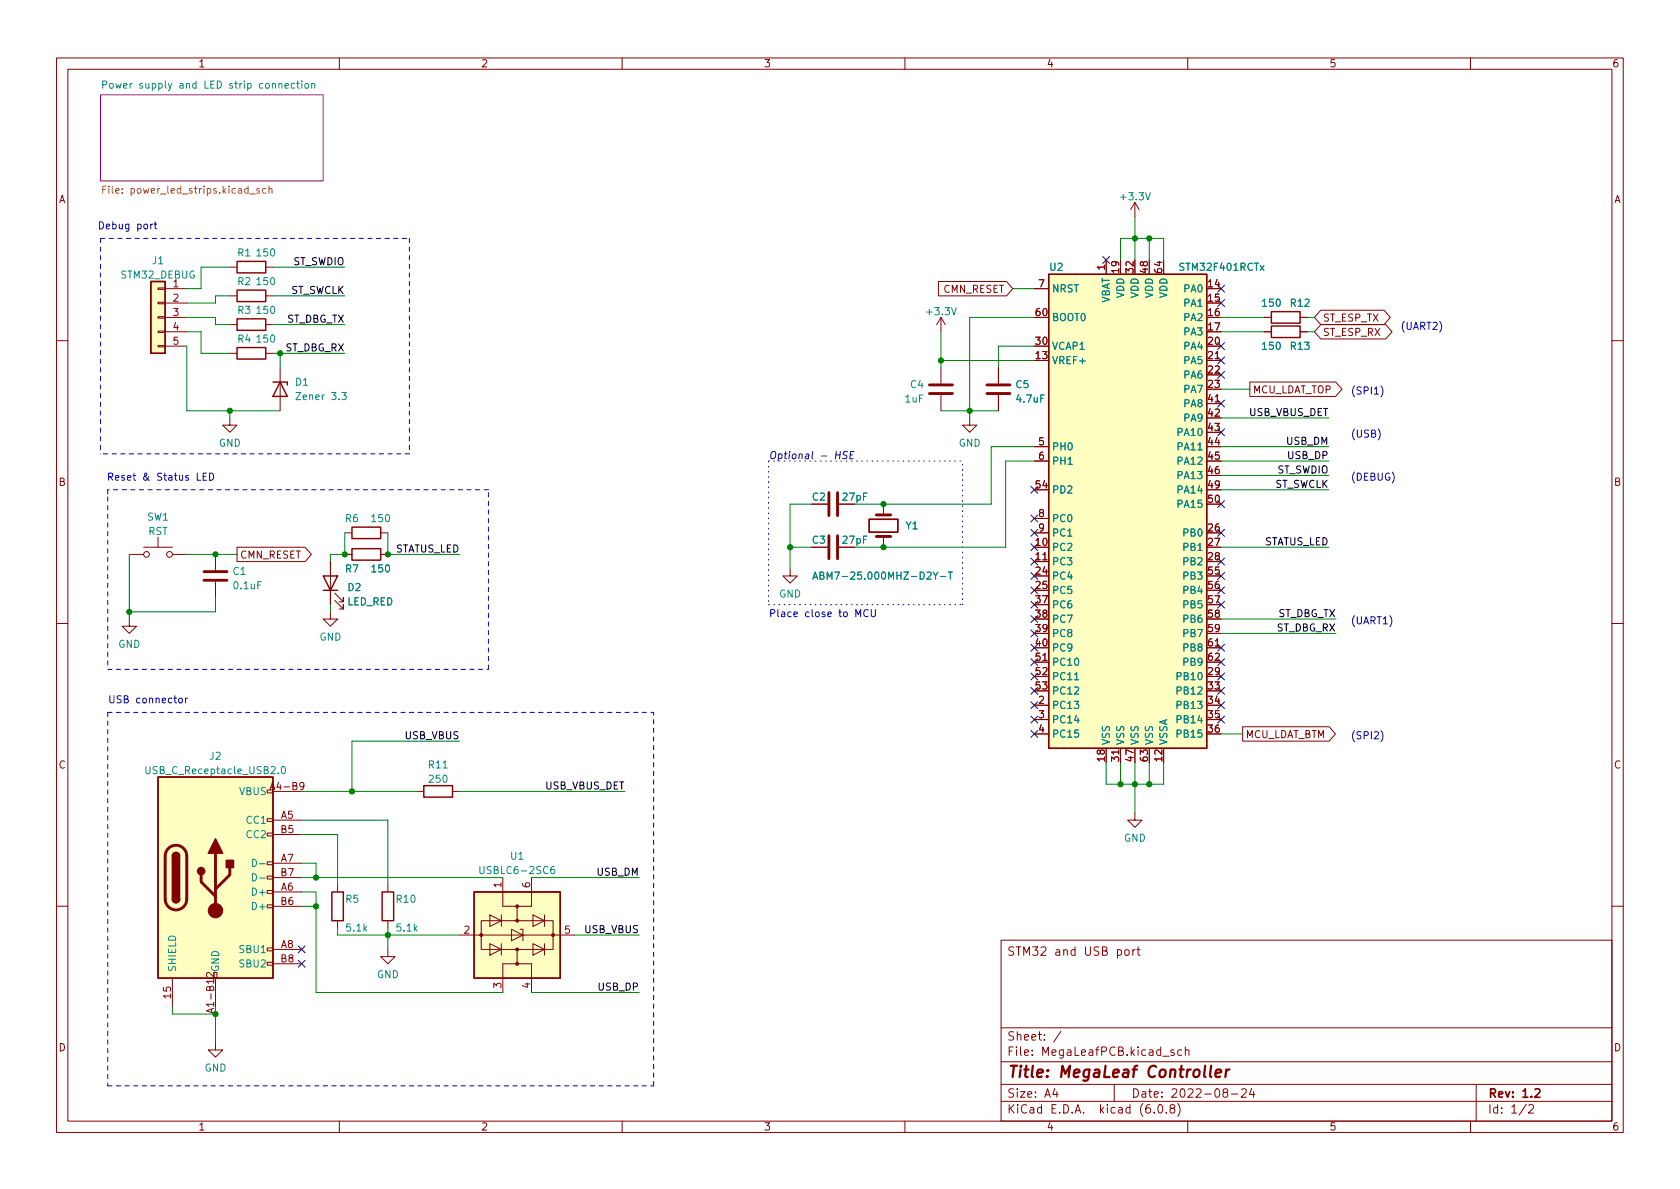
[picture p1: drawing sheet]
<svg xmlns="http://www.w3.org/2000/svg" width="297mm" height="210mm" viewBox="0 0 297 210" stroke-linecap="round" stroke-linejoin="round" font-family="sans-serif">
<g fill="none" stroke="#840000" stroke-width=".18">
<path d="M10 10.2h277v190.1h-277zM12 12.2h273v186.1h-273zM60 10.2v2M110 10.2v2M160 10.2v2M210 10.2v2M260 10.2v2M200.7 35.8l-.8 1.3M200.7 35.8v2.5M200.7 35.8l.7 1.3M27.9 58.5h1.3v.3h-1.3zM27.9 56h1.3v.3h-1.3z"/>
<path d="M27.9 53.5h1.3v.2h-1.3zM27.9 50.9h1.3v.3h-1.3zM29.2 56.1h3.8M29.2 51h3.8M29.2 58.7h3.8M29.2 53.6h3.8M40.6 52.3h1.3M40.6 47.2h1.3M40.6 57.4h1.3M47 52.3h1.3M47 47.2h1.3M47 57.4h1.3"/>
<path d="M165.9 49.8h12.1l1.1 1.2-1.1 1.3h-12.1zM166.4 56.1l-.8 1.3M166.4 56.1v2.6M166.4 56.1l.7 1.3M182.9 51h2.5M195.6 46v2.5M223.5 56.1h1.3M223.5 58.7h1.3M229.9 56.1h1.2M229.9 58.7h1.2M233.5 54.9h11.2l1.1 1.2-1.1 1.3h-11.2l-1.1-1.3zM233.5 57.4h11.5l1.1 1.3-1.1 1.2h-11.5l-1.1-1.2z"/>
<path d="M10 60.2h2M27.9 61.1h1.3v.2h-1.3zM29.2 61.2h3.8M40.6 73.9v1.3h1.3l-1.3 1.2-1.2-1.2h1.2M40.6 62.5h1.3M47 62.5h1.3M49.5 65v7.6M166.4 65v2.8M166.4 69.8v2.8M171.4 73.9v1.3h1.3l-1.3 1.2-1.2-1.2h1.2M176.5 65v2.8M176.5 69.8v2.8"/>
<path d="M182.9 79h2.5M213.4 63.7h2.5M213.4 71.4h2.5M221 67.6h15.2l1.1 1.2-1.1 1.3h-15.2zM285 60.2h2M22.9 98h2.5M25.4 96.8h5.1M27.9 95v1.8M30.5 98h2.5M38.1 98v2.8M41.9 96.8h12l1.2 1.2-1.2 1.3h-12zM58.4 99.3v7.6"/>
<path d="M61 94.2h1.2M61 98h1.2M67.3 94.2h1.3M67.3 98h1.3M148.3 89.1h2.8M148.3 96.8h2.8M156.2 89.1v2M156.2 94.9v1.9M182.9 99.3h2.5M182.9 81.5h2.5M182.9 91.7h2.5M182.9 94.2h2.5"/>
<path d="M10 110.2h2M22.9 109.5v1.2h1.2l-1.2 1.3-1.3-1.3h1.3M38.1 102.9v2.8M58.4 108.2v1.3h1.3l-1.3 1.2-1.3-1.2h1.3M59.2 106.2l1.5 1.5v-.8v.8h-.8M59.2 104.9l1.5 1.5v-.7v.7h-.8M139.7 100.6v1.2h1.3l-1.3 1.3-1.3-1.3h1.3M182.9 117.1h2.5M213.4 114.5h2.5M285 110.2h2M47.2 139.7h1.1v.5h-1.1zM48.3 139.9h5"/>
<path d="M53.7 138.9l-.2 .3h-.3l-.2-.3 .1-.5h.4l.2 .1a.84 .84 0 0 1-.3 1.1h-.3M73.7 139.9h1.2M80 139.9h1.3M182.9 124.7h2.5M182.9 127.2h2.5M182.9 129.8h2.5M198.1 132.3v2.6M219.7 128.5h15.3l1.1 1.3-1.1 1.3h-15.3zM47.2 157.5h1.1v.5h-1.1zM47.2 154.9h1.1v.5h-1.1zM47.2 152.4h1.1v.5h-1.1zM47.2 147.3h1.1v.5h-1.1z"/>
<path d="M47.2 144.8h1.1v.5h-1.1zM48.3 145h5M48.3 157.7h5M48.3 152.6h5M48.3 147.6h5M48.3 155.2h5M59.7 156.5v1.2M68.6 156.5v1.2M88.9 155.2v5.1h2.5M94 155.2v5.1h-2.6v2.5M200.7 143.8v1.2h1.2l-1.2 1.3-1.3-1.3h1.3M10 160.2h2"/>
<path d="M30.5 173v5M37.8 178.3l-1.3 .4 1.3 .5M37.8 172v.8l-.9-.8-.4 .2 .1 .5M37.8 172h.6v1h-.6zM38.1 173v5M47.2 170.2h1.1v.5h-1.1zM47.2 167.6h1.1v.5h-1.1zM47.2 160h1.1v.5h-1.1zM48.3 167.9h5M48.3 160.3h5M48.3 170.4h5M59.7 162.8v1.3"/>
<path d="M68.6 167.9v1.3h1.2l-1.2 1.2-1.3-1.2h1.3M68.6 162.8v1.3M81.3 165.3h20.3M85.1 162.8h12.7v5.1h-12.7zM86.6 161.8l2 1-2 1zM86.6 166.9l2 1-2 1zM88.6 161.8v2M88.6 166.9v2M90.4 164.3l2.1 1-2.1 1.1zM91.4 167.9v2.5h2.6v5.1M91.4 170.4h-2.5v5.1M91.9 164.3h.6v2.1"/>
<path d="M94.2 161.8l2.1 1-2.1 1zM94.2 166.9l2.1 1-2.1 1zM96.3 161.8v2M96.3 166.9v2M177 166.3h108v32h-108zM199 168l.4-.1 .2 .3v.4l-.2 .3h-.4l-.1-.3v-.4zM200.3 167.9v1M200.7 167.9l-.3 .1-.1 .2M201 167.9h.6M201.2 167.4v1.3l.4 .2M285 160.2h2M38.1 184.4v1.3h1.3l-1.3 1.2-1.3-1.2h1.3"/>
<path d="M60 198.3v2M110 198.3v2M160 198.3v2M177 194.8h108M177 191.8h108M177 187.8h108M177 181.8h108M186.5 192.5l-.4 1h1M186.9 193v1M187.6 182.4l-1.3 1.9M197 191.8v3M204.1 196.7v.1"/>
<path d="M204.9 195.4l.2-.1a.81 .81 0 0 1 .6 .7 .81 .81 0 0 1-.3 .8h-.2a.81 .81 0 0 1-.6-.6 .81 .81 0 0 1 .3-.8zM205.6 186.8h1.1M206.2 196.7v.1M207.1 196l-.2-.3v-.2l.2-.2 .5 .1 .1 .2-.1 .2-.6 .2-.1 .3v.4l.2 .1h.5l.1-.3-.1-.4-.2-.1M207.6 185.7l-.4-.1-.2 .2 .1 .3 .5 .1v.4h-.6M208.2 195.1a1.72 1.72 0 0 1 0 2.3M208.9 185.7l-.4-.1-.3 .3v.4l.2 .3h.5M209.6 185.8l.2-.2 .3 .1 .1 .9M209.6 185.1v1.5M210 198.3v2M216.5 193.2l-.3-.3 .1-.2 .2-.2 .4 .1 .2 .2-.1 .2-.6 .2-.2 .3 .1 .4 .2 .1h.4l.2-.3-.1-.4-.2-.1M217.7 193.5h1.2"/>
<path d="M219.5 192.7l.6-.2 .2 .2 .1 .3-1 1h1M221.3 192.5l-.4 1h1M221.6 193v1M260 198.3v2M261 191.8v6.5M269.9 195.3l-1.3 1.9M270.3 195.5l.6-.2 .2 .2 .1 .3-1 1h1"/>
<circle cx="25.9" cy="98" r=".51"/>
<circle cx="30" cy="98" r=".51"/>
</g>
<path d="M153.7 91.8h5v2.3h-5zM271.4 192.7l.6-.2 .2 .2 .1 .3-1 1h1" fill="none" stroke="#840000" stroke-width=".3"/>
<path d="M214.1 188.5l-.2 1.7 .3 .3M214.9 189.8l1-.2v-.4l-.2-.1-.6 .1-.2 1 .2 .3 .6-.1M216.8 189.1l-.1 1.4M217.4 189.1l-.4 .1-.2 .3" fill="none" stroke="#840000" stroke-width=".4"/>
<path d="M17.8 16.8h39.3v15.2h-39.3z" fill="#fff" stroke="#fff" stroke-width=".18"/>
<path d="M17.8 16.8h39.3v15.2h-39.3z" fill="none" stroke="#840084" stroke-width=".18"/>
<g fill="none" stroke="#008484" stroke-width=".18">
<path d="M18.2 15l.6-.1 .1-.1-.1-.4-.6-.1v1.3M19.4 14.9l.2-.1 .4 .1v.5l-.1 .1-.3 .1-.2-.1zM52.1 14.8h-.4l-.2 .2 .1 .5h.5M52.5 14.8h.4M52.6 14.3v1.1l.3 .2M53.4 14.3v.1M53.4 14.8v.8M54 14.9l.1-.1 .4 .1 .1 .5-.2 .1-.3 .1-.1-.1zM55.1 14.9l.2-.1h.3l.1 .8M55.1 14.8v.8M52.3 69.4h.9l-.9 1.3h.9M60.4 69.4h.8l-.4 .5 .4 .1v.6l-.2 .1-.6-.1"/>
<path d="M143.7 102.4l.4-1.2 .5 1.2M143.8 102.1h.6M145 101.8l.5-.1 .1-.2v-.2l-.6-.1v1.2h.5l.1-.1 .1-.3-.3-.2M166.3 101.9h.9M167.7 101.2h.7M168 101.2v1.2M25.8 135.5v1.1l.2 .2h.3l.2-.2v-1.1M49.9 135.6l.1-.1a.68 .68 0 0 1 .5 .7 .68 .68 0 0 1-.5 .6 .84 .84 0 0 1-.1-1.2zM190 120.2h.7M44.6 152a.64 .64 0 0 1 .8 .6 .64 .64 0 0 1-.8 .6zM44.6 154.5a.64 .64 0 0 1 .8 .6 .64 .64 0 0 1-.8 .7zM45.9 152.7h1"/>
<path d="M45.9 155.3h1M84.8 153.2v1l.3 .3h.2l.3-.3v-1M98 153.2l-.4 .1a.86 .86 0 0 0 0 1.2l.4-.1 .1-.5-.2-.2h-.3l-.2 .2"/>
</g>
<path d="M18.2 33.5h.4M18.8 32.9h-.6v1.3M45.9 33.4l-.3-.1-.2 .2v.2l.5 .1v.3h-.5M47 33.4l-.4-.1-.2 .3 .1 .5h.5M47.6 33.5l.1-.2 .3 .1 .1 .8M47.6 32.9v1.3" fill="none" stroke="#848400" stroke-width=".18"/>
<g fill="none" stroke="#840000" stroke-width=".51">
<path d="M164.3 68.1h4.1M164.3 69.6h4.1M174.5 68.1h4.1M174.5 69.6h4.1M146.6 87.1v4.1M146.6 94.7v4.1M148.1 87.1v4.1M148.1 94.7v4.1M154.9 94.9h2.6M154.9 91.1h2.6M36.1 102.6h4M36.1 101.1h4"/>
<path d="M29.8 150a1.91 1.91 0 0 1 2-.4 1.91 1.91 0 0 1 1.2 1.8v7.6a1.91 1.91 0 0 1-1.9 1.9 1.91 1.91 0 0 1-1.9-1.9v-7.8l.2-.6zM35.6 154.7v1.3l2.5 2.5M38.1 150.9v10.1M40.6 153.4v1.3l-2.5 2.5"/>
</g>
<g fill="none" stroke="#840000" stroke-width=".25">
<path d="M26.7 49.8h2.5v12.7h-2.5zM41.9 51.3h5.1v2h-5.1zM41.9 46.2h5.1v2.1h-5.1zM41.9 56.4h5.1v2h-5.1zM185.4 48.5h28v83.8h-28zM224.8 55.1h5.1v2h-5.1zM224.8 57.7h5.1v2h-5.1zM41.9 61.5h5.1v2h-5.1zM48.3 67.6h2.5v.5M49.5 67.6l1.3 2.5h-2.5zM62.2 93.2h5.1v2h-5.1zM62.2 97h5.1v2.1h-5.1z"/>
<path d="M57.1 101.8h2.6l-1.3 2.6zM57.1 104.4h2.6M27.9 137.4h20.4v35.6h-20.4zM74.9 138.9h5.1v2.1h-5.1zM30.5 159a.64 .64 0 0 0 .6 .6 .64 .64 0 0 0 .6-.6M30.5 151.4a.64 .64 0 0 1 .6-.7 .64 .64 0 0 1 .6 .7M58.7 157.7h2v5.1h-2zM67.6 157.7h2v5.1h-2zM83.8 157.7h15.3v15.3h-15.3z"/>
</g>
<g fill="#ffffc2" stroke="#ffffc2" stroke-width=".18">
<path d="M185.4 48.5h28v83.8h-28z"/>
<path d="M27.9 137.4h20.4v35.6h-20.4z"/>
<path d="M83.8 157.7h15.3v15.3h-15.3z"/>
<path d="M26.7 49.8h2.5v12.7h-2.5z"/>
</g>
<g fill="#840000" stroke="#840000" stroke-width=".25">
<path d="M30.5 159h1.2a.64 .64 0 0 1-.6 .6 .64 .64 0 0 1-.6-.6z"/>
<path d="M30.5 151.4h1.2v7.6h-1.2z"/>
<path d="M30.7 150.9a.64 .64 0 0 1 .7-.1 .64 .64 0 0 1 .3 .6h-1.2z"/>
<path d="M38.1 148.3l1.3 2.6h-2.6z"/>
<path d="M40 152.1h1.3v1.3h-1.3z"/>
<circle cx="35.6" cy="154" r=".63"/>
</g>
<g fill="#840000" stroke="#840000" stroke-width=".18">
<circle cx="38.1" cy="161" r="1.27"/>
<circle cx="91.4" cy="160.3" r=".25"/>
<circle cx="91.4" cy="162.8" r=".25"/>
<circle cx="85.1" cy="165.3" r=".25"/>
<circle cx="97.8" cy="165.3" r=".25"/>
<circle cx="91.4" cy="167.9" r=".25"/>
<circle cx="91.4" cy="170.4" r=".25"/>
</g>
<g fill="none" stroke="#0000c2" stroke-width=".18">
<path d="M17.6 39.2a.64 .64 0 0 1 .7 .6 .64 .64 0 0 1-.7 .7zM148.6 79.8l-.2 1.3M149.9 79.9l-.5-.1-.3 .3 .1 .3 .5 .2v.4l-.2 .1h-.5M151 79.8h-.6l-.2 1.3h.7M244.2 68.2a1.46 1.46 0 0 1 0 2M19.2 84.3h.6l.1-.2v-.3l-.7-.1v1.2M19.5 84.3l.4 .6M20.4 84.5l.6-.1v-.3h-.4l-.2 .2 .1 .6h.5M147.8 80.5h.7M150.3 80.5h.5M151.3 109.1v-1.3l.5 .9 .4-.9v1.3M153.5 107.9a.6 .6 0 0 0-.8 .4 .6 .6 0 0 0 .6 .8l.2-.2"/>
<path d="M154 107.8v1l.3 .3h.2l.3-.3v-1M31.6 123.6l.2-.1 .4 .1v.5l-.1 .1-.3 .1-.2-.1zM32.8 123.5v.8M33.2 123.5l-.4 .2M244.2 129.2a1.46 1.46 0 0 1 0 1.9"/>
</g>
<path d="M135.9 81.5v25.4M135.9 81.5h34.3M135.9 106.9h34.3M170.2 106.9v-25.4" fill="none" stroke="#0000c2" stroke-width=".18" stroke-dasharray=".2 .8"/>
<g fill="none" stroke="#0000c2" stroke-width=".18" stroke-dasharray=".8 .8">
<path d="M17.8 42.2h54.6M17.8 42.2v38.1M72.4 42.2v38.1M19 86.6v1.3M19 87.9v30.5M72.4 80.3h-54.6M86.4 86.6h-67.4M19 118.4h67.4M86.4 118.4v-31.8M19 126v66M19 126h96.6M19 192h96.6"/>
<path d="M115.6 192v-66"/>
</g>
<g fill="none" stroke="#008400" stroke-width=".18">
<path d="M200.7 38.3v7.7M33 58.7h2.6v3.8h5M33 56.1h5.1v1.3h2.5M40.6 47.2h-5v3.8h-2.6M40.6 52.3h-2.5v1.3h-5.1M48.3 57.4h12.7M48.3 47.2h12.7M48.3 52.3h12.7M166.4 58.7v6.3M179.1 51h3.8M182.9 56.1h-11.5v17.8M198.1 46v-3.8h7.6v3.8"/>
<path d="M203.2 42.2v3.8M215.9 58.7h7.6M215.9 56.1h7.6M231.1 58.7h1.3M231.1 56.1h1.3M33 61.2v11.4h16.5M40.6 72.6v1.3M48.3 62.5h12.7M49.5 62.5v2.5M166.4 72.6h10.1M166.4 63.7h16.5M182.9 79h-7.6v10.1h-24.2"/>
<path d="M182.9 61.2h-6.4v3.8M215.9 79h19M215.9 73.9h19M215.9 68.8h5.1M22.9 98v11.5M33 98h8.9M61 94.2v3.8h-2.6v1.3M68.6 94.2v3.8h12.7M139.7 96.8h3.8M143.5 89.1h-3.8v11.5M182.9 81.5h-5.1v15.3h-26.7M215.9 86.6h19"/>
<path d="M215.9 81.5h19M215.9 84.1h19M215.9 96.8h19M38.1 105.7v2.5h-15.2M58.4 106.9v1.3M215.9 112h20.3M215.9 109.5h20.3M53.3 139.9h20.4M81.3 139.9h29.2M81.3 131.1h-19.1v8.8M195.6 134.9v3.8h10.1v-3.8M198.1 134.9v3.8"/>
<path d="M200.7 134.9v8.9M203.2 134.9v3.8M215.9 129.8h3.8M53.3 157.7h2.6v17.8h33M53.3 155.2h35.6M53.3 152.6h2.6v2.6M53.3 145h15.3v11.5M53.3 147.6h6.4v8.9M94 155.2h19M30.5 178v1.3h7.6M38.1 178v6.4M53.3 160.3h2.6"/>
<path d="M59.7 164.1v1.2h21.6M68.6 164.1v3.8M94 175.5h19M101.6 165.3h11.4"/>
</g>
<g fill="none" stroke="#000084" stroke-width=".18">
<path d="M195 45.4l1.2 1.2M196.2 45.4l-1.2 1.2M215.3 50.4l1.2 1.3M215.3 53l1.2 1.2M216.5 50.4l-1.2 1.3M216.5 53l-1.2 1.2M215.3 60.6l1.2 1.2M215.3 63.1l1.2 1.3M215.3 65.7l1.2 1.2M215.3 70.8l1.2 1.2M215.3 75.8l1.2 1.3M216.5 60.6l-1.2 1.2"/>
<path d="M216.5 63.1l-1.2 1.3M216.5 70.8l-1.2 1.2M216.5 65.7l-1.2 1.2M216.5 75.8l-1.2 1.3M182.3 93.6l1.2 1.2M182.3 96.2l1.2 1.2M182.3 91.1l1.2 1.2M182.3 86l1.2 1.2M182.3 98.7l1.2 1.2M183.5 93.6l-1.2 1.2M183.5 96.2l-1.2 1.2M183.5 91.1l-1.2 1.2"/>
<path d="M183.5 86l-1.2 1.2M183.5 98.7l-1.2 1.2M215.3 88.5l1.2 1.3M215.3 98.7l1.2 1.2M215.3 93.6l1.2 1.2M216.5 88.5l-1.2 1.3M216.5 98.7l-1.2 1.2M216.5 93.6l-1.2 1.2M182.3 101.2l1.2 1.3M182.3 103.8l1.2 1.2M182.3 113.9l1.2 1.3M182.3 111.4l1.2 1.2"/>
<path d="M182.3 106.3l1.2 1.2M182.3 108.9l1.2 1.2M182.3 119l1.2 1.2M182.3 116.5l1.2 1.2M183.5 101.2l-1.2 1.3M183.5 103.8l-1.2 1.2M183.5 113.9l-1.2 1.3M183.5 111.4l-1.2 1.2M183.5 106.3l-1.2 1.2M183.5 108.9l-1.2 1.2M183.5 119l-1.2 1.2M183.5 116.5l-1.2 1.2"/>
<path d="M215.3 113.9l1.2 1.3M215.3 101.2l1.2 1.3M215.3 106.3l1.2 1.2M215.3 103.8l1.2 1.2M215.3 116.5l1.2 1.2M215.3 119l1.2 1.2M216.5 113.9l-1.2 1.3M216.5 101.2l-1.2 1.3M216.5 106.3l-1.2 1.2M216.5 103.8l-1.2 1.2M216.5 116.5l-1.2 1.2M216.5 119l-1.2 1.2"/>
<path d="M182.3 124.1l1.2 1.2M182.3 126.6l1.2 1.3M182.3 129.2l1.2 1.2M182.3 121.6l1.2 1.2M183.5 124.1l-1.2 1.2M183.5 126.6l-1.2 1.3M183.5 129.2l-1.2 1.2M183.5 121.6l-1.2 1.2M215.3 121.6l1.2 1.2M215.3 126.6l1.2 1.3M215.3 124.1l1.2 1.2M216.5 121.6l-1.2 1.2"/>
<path d="M216.5 126.6l-1.2 1.3M216.5 124.1l-1.2 1.2M52.7 167.3l1.2 1.2M52.7 169.8l1.2 1.2M53.9 167.3l-1.2 1.2M53.9 169.8l-1.2 1.2"/>
</g>
<g fill="#008400" stroke="#008400" stroke-width=".18">
<circle cx="68.6" cy="98" r=".46"/>
<circle cx="61" cy="98" r=".46"/>
<circle cx="139.7" cy="96.8" r=".46"/>
<circle cx="156.2" cy="96.8" r=".46"/>
<circle cx="156.2" cy="89.1" r=".46"/>
<circle cx="200.7" cy="138.7" r=".46"/>
<circle cx="198.1" cy="138.7" r=".46"/>
<circle cx="203.2" cy="138.7" r=".46"/>
<circle cx="55.9" cy="160.3" r=".46"/>
<circle cx="55.9" cy="155.2" r=".46"/>
<circle cx="62.2" cy="139.9" r=".46"/>
<circle cx="68.6" cy="165.3" r=".46"/>
<circle cx="171.4" cy="72.6" r=".46"/>
<circle cx="166.4" cy="63.7" r=".46"/>
<circle cx="49.5" cy="62.5" r=".46"/>
<circle cx="40.6" cy="72.6" r=".46"/>
<circle cx="200.7" cy="42.2" r=".46"/>
<circle cx="203.2" cy="42.2" r=".46"/>
<circle cx="38.1" cy="98" r=".46"/>
<circle cx="22.9" cy="108.2" r=".46"/>
<circle cx="38.1" cy="179.3" r=".46"/>
</g>
<text font-size="2.8" fill="#840000" x="178" y="190.6">Title: MegaLeaf Controller</text>
<g font-size="2.1" fill="#840000">
<text x="178" y="169">STM32 and USB port</text>
<text x="178" y="184">Sheet: /</text>
<text x="178" y="186.7">File: MegaLeafPCB.kicad_sch</text>
<text x="178" y="196.9">KiCad E.D.A. kicad (6.0.8)</text>
<text x="178" y="194.1">Size: A4</text>
<text x="200" y="194.1">Date: 2022-08-24</text>
<text x="263" y="194.1">Rev: 1.2</text>
<text x="263" y="196.9">Id: 1/2</text>
</g>
<g font-size="1.8" fill="#840000">
<text x="35" y="11.9">1</text>
<text x="85" y="11.9">2</text>
<text x="135" y="11.9">3</text>
<text x="185" y="11.9">4</text>
<text x="235" y="11.9">5</text>
<text x="285" y="11.9">6</text>
<text x="10.3" y="35.9">A</text>
<text x="285.3" y="35.9">A</text>
<text x="195.3" y="47.7" transform="rotate(-90 195.3 47.7)">1</text>
<text x="30.6" y="50.8">1</text>
<text x="30.6" y="53.3">2</text>
<text x="166.7" y="51.8">CMN_RESET</text>
<text x="183.7" y="50.8">7</text>
<text x="197.9" y="48.2" transform="rotate(-90 197.9 48.2)">19</text>
<text x="200.4" y="48.2" transform="rotate(-90 200.4 48.2)">32</text>
<text x="202.9" y="48.2" transform="rotate(-90 202.9 48.2)">48</text>
<text x="205.5" y="48.2" transform="rotate(-90 205.5 48.2)">64</text>
<text x="213.6" y="50.8">14</text>
<text x="213.6" y="53.3">15</text>
<text x="30.6" y="55.9">3</text>
<text x="30.6" y="58.4">4</text>
<text x="183.2" y="55.9">60</text>
<text x="213.6" y="55.9">16</text>
<text x="213.6" y="58.4">17</text>
<text x="233.8" y="56.9">ST_ESP_TX</text>
<text x="233.8" y="59.4">ST_ESP_RX</text>
<text x="30.6" y="61">5</text>
<text x="183.2" y="63.5">13</text>
<text x="183.2" y="61">30</text>
<text x="213.6" y="61">20</text>
<text x="213.6" y="63.5">21</text>
<text x="213.6" y="66">22</text>
<text x="213.6" y="68.6">23</text>
<text x="213.6" y="71.1">41</text>
<text x="221.5" y="69.6">MCU_LDAT_TOP</text>
<text x="213.6" y="73.7">42</text>
<text x="213.6" y="76.2">43</text>
<text x="183.7" y="78.7">5</text>
<text x="183.7" y="81.3">6</text>
<text x="213.6" y="78.7">44</text>
<text x="213.6" y="81.3">45</text>
<text x="213.6" y="83.8">46</text>
<text x="10.3" y="85.9">B</text>
<text x="143.6" y="88.5">C2</text>
<text x="183.2" y="86.4">54</text>
<text x="213.6" y="86.4">49</text>
<text x="213.6" y="88.9">50</text>
<text x="285.3" y="85.9">B</text>
<text x="183.7" y="91.4">8</text>
<text x="183.7" y="94">9</text>
<text x="213.6" y="94">26</text>
<text x="42.4" y="98.8">CMN_RESET</text>
<text x="143.6" y="96.1">C3</text>
<text x="183.2" y="96.5">10</text>
<text x="183.2" y="99.1">11</text>
<text x="183.2" y="101.6">24</text>
<text x="213.6" y="96.5">27</text>
<text x="213.6" y="99.1">28</text>
<text x="213.6" y="101.6">55</text>
<text x="183.2" y="104.1">25</text>
<text x="183.2" y="106.7">37</text>
<text x="213.6" y="104.1">56</text>
<text x="213.6" y="106.7">57</text>
<text x="183.2" y="109.2">38</text>
<text x="183.2" y="111.8">39</text>
<text x="213.6" y="109.2">58</text>
<text x="213.6" y="111.8">59</text>
<text x="183.2" y="114.3">40</text>
<text x="183.2" y="116.8">51</text>
<text x="183.2" y="119.4">52</text>
<text x="213.6" y="119.4">29</text>
<text x="213.6" y="114.3">61</text>
<text x="213.6" y="116.8">62</text>
<text x="183.2" y="121.9">53</text>
<text x="183.7" y="124.5">2</text>
<text x="213.6" y="121.9">33</text>
<text x="213.6" y="124.5">34</text>
<text x="183.7" y="127">3</text>
<text x="183.7" y="129.5">4</text>
<text x="213.6" y="127">35</text>
<text x="213.6" y="129.5">36</text>
<text x="220.2" y="130.5">MCU_LDAT_BTM</text>
<text x="10.3" y="135.9">C</text>
<text x="195.3" y="134.6" transform="rotate(-90 195.3 134.6)">18</text>
<text x="197.9" y="134.6" transform="rotate(-90 197.9 134.6)">31</text>
<text x="200.4" y="134.6" transform="rotate(-90 200.4 134.6)">47</text>
<text x="202.9" y="134.6" transform="rotate(-90 202.9 134.6)">63</text>
<text x="205.5" y="134.6" transform="rotate(-90 205.5 134.6)">12</text>
<text x="285.3" y="135.9">C</text>
<text x="48.2" y="139.7">A4-B9</text>
<text x="49.7" y="144.8">A5</text>
<text x="49.7" y="147.3">B5</text>
<text x="49.7" y="152.4">A7</text>
<text x="49.7" y="154.9">B7</text>
<text x="49.7" y="157.5">A6</text>
<text x="49.7" y="160">B6</text>
<text x="88.6" y="157" transform="rotate(-90 88.6 157)">1</text>
<text x="93.7" y="157" transform="rotate(-90 93.7 157)">6</text>
<text x="49.7" y="167.6">A8</text>
<text x="82.1" y="165.1">2</text>
<text x="99.8" y="165.1">5</text>
<text x="49.7" y="170.2">B8</text>
<text x="30.2" y="176.5" transform="rotate(-90 30.2 176.5)">15</text>
<text x="37.8" y="178.6" transform="rotate(-90 37.8 178.6)">A1-B12</text>
<text x="88.6" y="174.7" transform="rotate(-90 88.6 174.7)">3</text>
<text x="93.7" y="174.7" transform="rotate(-90 93.7 174.7)">4</text>
<text x="10.3" y="185.9">D</text>
<text x="285.3" y="185.9">D</text>
<text x="35" y="199.9">1</text>
<text x="85" y="199.9">2</text>
<text x="135" y="199.9">3</text>
<text x="185" y="199.9">4</text>
<text x="235" y="199.9">5</text>
<text x="285" y="199.9">6</text>
</g>
<g font-size="1.8" fill="#008484">
<text x="20.2" y="15.7">Power supply and LED strip connection</text>
<text x="198.3" y="35.4">+3.3V</text>
<text x="27" y="46.7">J1</text>
<text x="42" y="45.3">R1</text>
<text x="45.5" y="45.3">150</text>
<text x="185.6" y="47.9">U2</text>
<text x="208.8" y="47.9">STM32F401RCTx</text>
<text x="21.4" y="49.3">STM32_DEBUG</text>
<text x="42" y="50.4">R2</text>
<text x="45.5" y="50.4">150</text>
<text x="185.9" y="51.7">NRST</text>
<text x="196.2" y="53.8" transform="rotate(-90 196.2 53.8)">VBAT</text>
<text x="198.8" y="52.8" transform="rotate(-90 198.8 52.8)">VDD</text>
<text x="201.3" y="52.8" transform="rotate(-90 201.3 52.8)">VDD</text>
<text x="203.8" y="52.8" transform="rotate(-90 203.8 52.8)">VDD</text>
<text x="206.4" y="52.8" transform="rotate(-90 206.4 52.8)">VDD</text>
<text x="209.4" y="51.7">PA0</text>
<text x="42" y="55.5">R3</text>
<text x="45.5" y="55.5">150</text>
<text x="164" y="55.7">+3.3V</text>
<text x="185.9" y="56.8">BOOT0</text>
<text x="209.4" y="54.2">PA1</text>
<text x="209.4" y="56.8">PA2</text>
<text x="209.4" y="59.3">PA3</text>
<text x="223.3" y="54.2">150</text>
<text x="228.2" y="54.2">R12</text>
<text x="42" y="60.6">R4</text>
<text x="45.5" y="60.6">150</text>
<text x="185.9" y="64.4">VREF+</text>
<text x="185.9" y="61.8">VCAP1</text>
<text x="209.4" y="61.8">PA4</text>
<text x="209.4" y="64.4">PA5</text>
<text x="223.3" y="61.8">150</text>
<text x="228.2" y="61.8">R13</text>
<text x="52.3" y="68.2">D1</text>
<text x="52.9" y="70.7">Zener 3.3</text>
<text x="160.1" y="71.2">1uF</text>
<text x="161" y="68.6">C4</text>
<text x="179.6" y="68.6">C5</text>
<text x="179.9" y="71.2">4.7uF</text>
<text x="209.4" y="66.9">PA6</text>
<text x="209.4" y="69.5">PA7</text>
<text x="208.4" y="77.1">PA10</text>
<text x="209.4" y="72">PA8</text>
<text x="209.4" y="74.5">PA9</text>
<text x="38.7" y="79">GND</text>
<text x="169.5" y="79">GND</text>
<text x="185.9" y="79.6">PH0</text>
<text x="185.9" y="82.2">PH1</text>
<text x="208.4" y="79.6">PA11</text>
<text x="208.4" y="82.2">PA12</text>
<text x="149.1" y="88.5">27pF</text>
<text x="185.9" y="87.2">PD2</text>
<text x="208.4" y="84.7">PA13</text>
<text x="208.4" y="87.2">PA14</text>
<text x="208.4" y="89.8">PA15</text>
<text x="26" y="92.1">SW1</text>
<text x="26.2" y="94.6">RST</text>
<text x="61.1" y="92.3">R6</text>
<text x="65.8" y="92.3">150</text>
<text x="160.2" y="93.6">Y1</text>
<text x="185.9" y="92.3">PC0</text>
<text x="185.9" y="94.9">PC1</text>
<text x="209.4" y="94.9">PB0</text>
<text x="41.2" y="101.6">C1</text>
<text x="61.1" y="101.2">R7</text>
<text x="65.8" y="101.2">150</text>
<text x="149.1" y="96.1">27pF</text>
<text x="185.9" y="97.4">PC2</text>
<text x="185.9" y="99.9">PC3</text>
<text x="209.4" y="97.4">PB1</text>
<text x="209.4" y="99.9">PB2</text>
<text x="41.4" y="104.2">0.1uF</text>
<text x="61.3" y="107">LED_RED</text>
<text x="61.5" y="104.5">D2</text>
<text x="137.7" y="105.7">GND</text>
<text x="145.8" y="102.5">ABM7-25.000MHZ-D2Y-T</text>
<text x="185.9" y="102.5">PC4</text>
<text x="185.9" y="105">PC5</text>
<text x="185.9" y="107.6">PC6</text>
<text x="209.4" y="102.5">PB3</text>
<text x="209.4" y="105">PB4</text>
<text x="209.4" y="107.6">PB5</text>
<text x="56.5" y="113.3">GND</text>
<text x="185.9" y="110.1">PC7</text>
<text x="185.9" y="112.6">PC8</text>
<text x="209.4" y="110.1">PB6</text>
<text x="209.4" y="112.6">PB7</text>
<text x="20.9" y="114.5">GND</text>
<text x="185.9" y="115.2">PC9</text>
<text x="185.9" y="117.7">PC10</text>
<text x="209.4" y="115.2">PB8</text>
<text x="209.4" y="117.7">PB9</text>
<text x="185.9" y="125.3">PC13</text>
<text x="185.9" y="120.3">PC11</text>
<text x="185.9" y="122.8">PC12</text>
<text x="208.4" y="120.3">PB10</text>
<text x="208.4" y="122.8">PB12</text>
<text x="208.4" y="125.3">PB13</text>
<text x="185.9" y="127.9">PC14</text>
<text x="185.9" y="130.4">PC15</text>
<text x="196.2" y="131.8" transform="rotate(-90 196.2 131.8)">VSS</text>
<text x="198.8" y="131.8" transform="rotate(-90 198.8 131.8)">VSS</text>
<text x="201.3" y="131.8" transform="rotate(-90 201.3 131.8)">VSS</text>
<text x="203.8" y="131.8" transform="rotate(-90 203.8 131.8)">VSS</text>
<text x="206.4" y="131.8" transform="rotate(-90 206.4 131.8)">VSSA</text>
<text x="208.4" y="127.9">PB14</text>
<text x="208.4" y="130.4">PB15</text>
<text x="26.4" y="136.9">USB_C_Receptacle_USB2.0</text>
<text x="37.1" y="134.3">J2</text>
<text x="75.8" y="135.9">R11</text>
<text x="42.3" y="140.6">VBUS</text>
<text x="76" y="138.4">250</text>
<text x="43.7" y="145.7">CC1</text>
<text x="43.7" y="148.2">CC2</text>
<text x="198.7" y="148.8">GND</text>
<text x="85.4" y="154.6">USBLC6-2SC6</text>
<text x="90.3" y="152">U1</text>
<text x="44.9" y="158.4">D+</text>
<text x="44.9" y="160.9">D+</text>
<text x="61.1" y="159.6">R5</text>
<text x="70.2" y="159.6">R10</text>
<text x="61.3" y="164.7">5.1k</text>
<text x="70.2" y="164.7">5.1k</text>
<text x="31.1" y="172" transform="rotate(-90 31.1 172)">SHIELD</text>
<text x="38.7" y="172" transform="rotate(-90 38.7 172)">GND</text>
<text x="42.5" y="168.5">SBU1</text>
<text x="42.5" y="171.1">SBU2</text>
<text x="66.6" y="173">GND</text>
<text x="36.1" y="189.5">GND</text>
</g>
<text font-size="1.8" fill="#848400" x="19.3" y="34.2">File: power_led_strips.kicad_sch</text>
<g font-size="1.8" fill="#0000c2">
<text x="18.5" y="40.5">Debug port</text>
<text x="248.2" y="58.3">(UART2)</text>
<text x="238.8" y="69.7">(SPI1)</text>
<text x="238.8" y="77.4">(USB)</text>
<text x="135.9" y="81.2">Optional - HSE</text>
<text x="21.6" y="85">Reset &amp; Status LED</text>
<text x="238.8" y="85">(DEBUG)</text>
<text x="135.9" y="109.1">Place close to MCU</text>
<text x="238.8" y="110.4">(UART1)</text>
<text x="19" y="124.4">USB connector</text>
<text x="238.8" y="130.7">(SPI2)</text>
</g>
<g font-size="1.8">
<text x="51.7" y="46.9">ST_SWDIO</text>
<text x="51.2" y="52">ST_SWCLK</text>
<text x="50.5" y="57">ST_DBG_TX</text>
<text x="50.3" y="62.1">ST_DBG_RX</text>
<text x="220.8" y="73.6">USB_VBUS_DET</text>
<text x="225.7" y="83.7">ST_SWDIO</text>
<text x="227.5" y="78.6">USB_DM</text>
<text x="227.8" y="81.2">USB_DP</text>
<text x="225.2" y="86.3">ST_SWCLK</text>
<text x="69.7" y="97.7">STATUS_LED</text>
<text x="223.4" y="96.4">STATUS_LED</text>
<text x="225.6" y="111.7">ST_DBG_RX</text>
<text x="225.8" y="109.1">ST_DBG_TX</text>
<text x="71.6" y="130.7">USB_VBUS</text>
<text x="96.3" y="139.6">USB_VBUS_DET</text>
<text x="105.6" y="154.8">USB_DM</text>
<text x="103.4" y="165">USB_VBUS</text>
<text x="105.9" y="175.2">USB_DP</text>
</g>
</svg>
